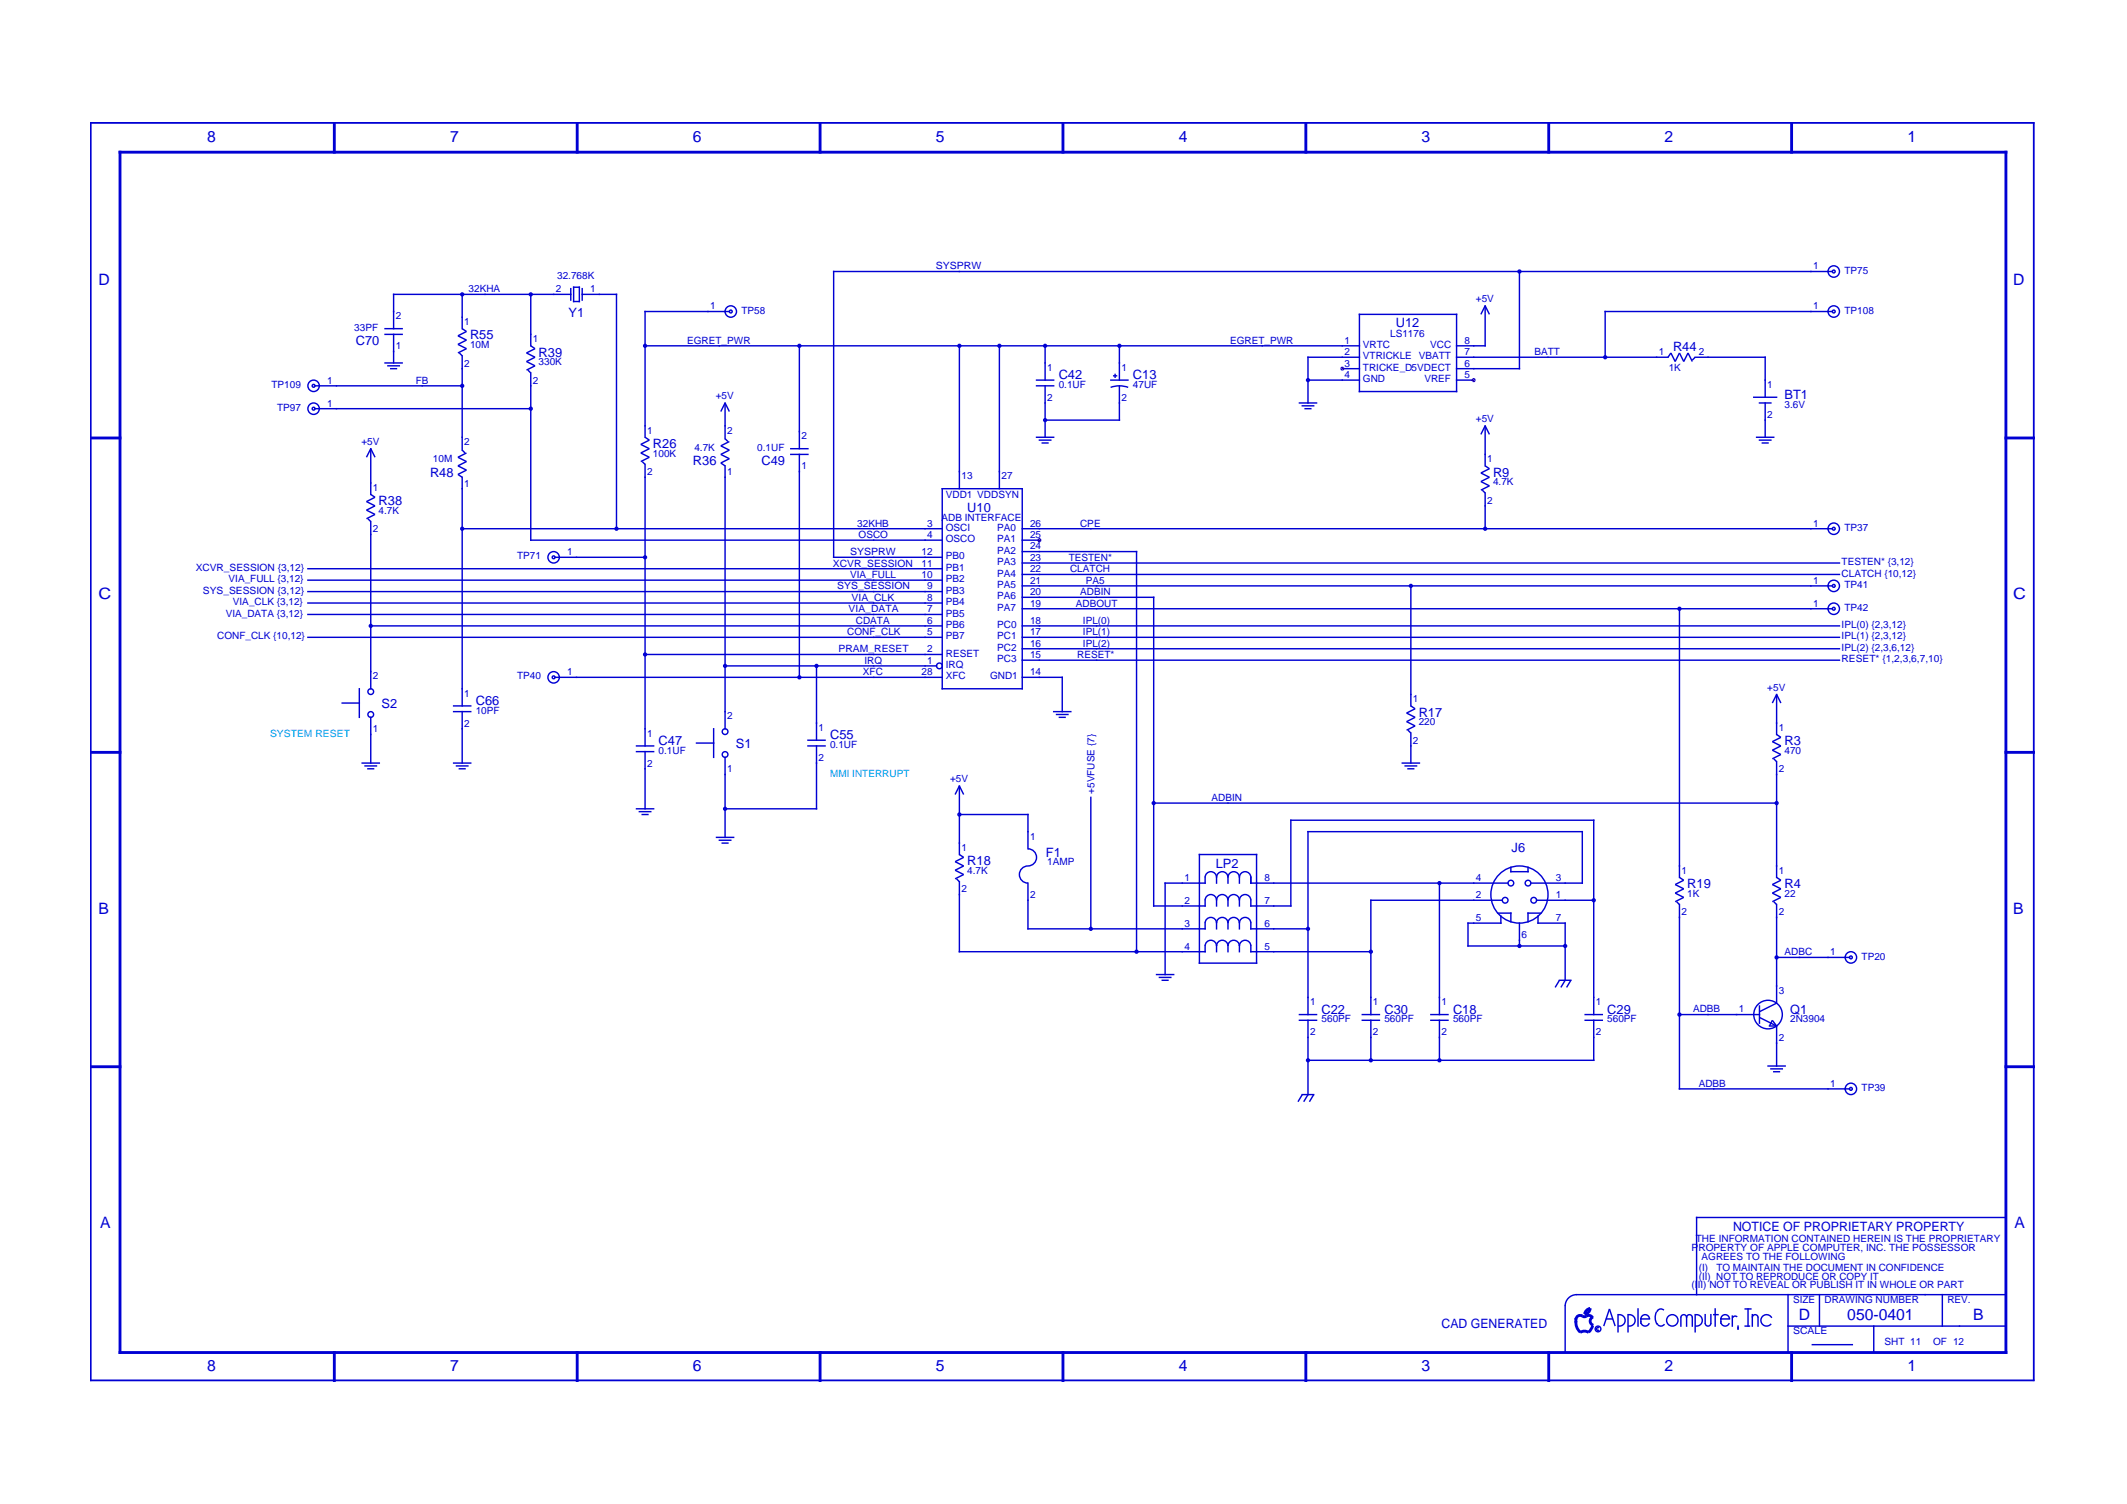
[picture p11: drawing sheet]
<svg xmlns="http://www.w3.org/2000/svg" width="420mm" height="297mm" viewBox="0 0 420 297" stroke-linecap="round" stroke-linejoin="round" font-family="sans-serif">
<path d="M17.8 24.3h384.1M17.9 24.1v248.7M401.7 24.1v248.7M17.8 272.6h384.1" fill="none" stroke="#0000d3" stroke-width=".35"/>
<g fill="none" stroke="#0000d3" stroke-width=".56">
<path d="M23.4 30.1h373.1M23.7 29.8v237.6M66 24.1v6.2M114 24.1v6.2M162 24.1v6.2M210 24.1v6.2M258 24.1v6.2M305.9 24.1v6.2M353.9 24.1v6.2M396.2 29.8v237.6M17.8 86.5h6.2M396 86.5h5.9"/>
<path d="M17.8 148.6h6.2M396 148.6h5.9M17.8 210.7h6.2M396 210.7h5.9M313.4 259.9l.7-.1 .5 .5M313.4 259.9a.81 .81 0 0 1-1.1-.1 .85 .85 0 0 0-1 .8M313.4 258.8l.7-.4a1.18 1.18 0 0 1-1.1 1.1zM23.4 267.1h373.1M66 266.8v6M114 266.8v6M162 266.8v6M210 266.8v6"/>
<path d="M258 266.8v6M305.9 266.8v6M311.3 260.3v.9M311.3 260.9a2.54 2.54 0 0 0 .9 2.2M312.1 263.2a1.41 1.41 0 0 1 1.7 0M314.6 261.8l-.3 .7-.5 .6M314.7 260.1a.85 .85 0 0 0-.6 .9 .85 .85 0 0 0 .7 .7M353.9 266.8v6"/>
</g>
<g fill="none" stroke="#0000d3" stroke-width=".28">
<path d="M77.6 58.1h35.3M77.8 58v7.1M91.3 58v7.1M104.8 58v10.4M112.7 56.9v2.5M113.2 56.7h1.4M113.2 59.5h1.4M113.3 56.6v3.1M114.4 56.6v3.1M114.9 58.1h7M115 56.9v2.5M121.8 58v46.6"/>
<path d="M164.5 53.6h197.6M164.7 53.5v56.7M300.1 53.5v19.5M62.1 76.2h29.3M75.9 64.9h3.7M75.9 66h3.7M75.9 71.7h3.7M76.5 72.2h2.5M77 72.8h1.5M77.8 65.9v5.9M90.7 69.7l.6 .6M91.3 70.1v18.9"/>
<path d="M91.3 64.9l.8 .6-1.6 .8 1.6 .9-1.6 .8 1.6 .9-1.6 .8M104.3 73.1l.5 .6M104.8 73.5v33.3M104.8 68.3l.9 .6-1.7 .8 1.7 .9-1.7 .8 1.7 .8-1.7 .9M127.3 68.3h141.4M127.3 61.5h16.9M127.4 61.4v25.1M143.2 79.4v7.4M157.9 68.2v20.6M189.5 68.2v28.5M197.4 68.2v28.5M204.6 75.1h3.7"/>
<path d="M204.6 76.2h3.7M206.4 68.2v7M206.4 76.1v10.4M219.3 75.1h3.7M219.4 76.5l1.7-.3 1.8 .3M219.9 74.2h.8M220.3 73.8v.8M221.1 68.2v7M221.1 76.1v7M256.5 79.6h3.7M258.2 75.1h10.5M258.2 70.6h10.5"/>
<path d="M258.4 70.4v9.3M265 72.8h3.7M268.4 62.1h19.5M268.4 77.3h19.5M268.5 61.9v15.6M287.6 75.1h3.7M287.6 72.8h12.7M287.6 70.6h42M287.6 68.3h5.9M287.7 61.9v15.6M292.5 62.1l.9-1.7 .8 1.7M293.4 60.3v8.1"/>
<path d="M316.9 61.5h45.2M317.1 61.4v9.3M329.5 70.6l.6-.9 .8 1.7 .9-1.7 .8 1.7 .8-1.7 .9 1.7M334.7 70.6h14.1M334.9 70.6l-.6 .5M346.3 78.5h4.8M347.4 79.6h2.6M348.7 70.4v8.2M348.7 79.4v7.1M62.1 80.7h42.9M72.4 90.3l.8-1.7 .9 1.7M73.2 88.5v9.3"/>
<path d="M73.2 97.6l.9 .6-1.7 .9 1.7 .8-1.7 .9 1.7 .8-1.7 .8M91.3 94.1v45.5M91.3 88.9l.6 .6M92.1 89.5l-1.6 .8 1.6 .9-1.6 .8 1.6 .9-1.6 .8 .8 .6M126.9 91.2l.5 .5M127.4 91.6v55.9M127.4 86.4l.9 .5-1.7 .9 1.7 .8-1.7 .9 1.7 .8-1.7 .9M142.4 81.3l.8-1.7 .9 1.7M143.2 91.9v52.2M143.2 86.6l.6 .6M144.1 87.2l-1.7 .9 1.7 .8-1.7 .8 1.7 .9-1.7 .8 .8 .6M156.1 88.6h3.6"/>
<path d="M156.1 89.7h3.6M157.9 89.6v44.3M186 96.5h16.1M186.1 96.4v39.8M201.9 96.4v39.8M204.6 86.4h3.7M205.2 86.9h2.5M205.7 87.5h1.5M206.3 83h15M257.1 80.2h2.5M257.7 80.7h1.4M292.5 85.8l.9-1.7 .8 1.7"/>
<path d="M292.8 96.8l.6 .6M293.4 84v8.1M293.4 97.2v7.4M293.4 92l.8 .6-1.7 .8 1.7 .9-1.7 .8 1.7 .9-1.7 .8M346.9 86.4h3.6M347.4 86.9h2.6M348 87.5h1.4M60.7 119.1h125.6M60.7 116.8h125.6M60.7 114.6h125.6M60.7 112.3h125.6M72.7 102.4l.5 .6"/>
<path d="M73.2 102.9v33.3M91.2 104.4h95.1M104.7 106.7h81.6M109.5 110.1h18.1M164.5 110.1h21.8M201.8 104.4h160.3M201.8 115.7h160.3M201.8 118h26.2M201.8 113.5h161.7M201.8 111.2h161.7M201.8 108.9h22.8M201.8 106.7h3.7"/>
<path d="M224.5 108.8v79.3M227.9 117.8v61.3M278.7 115.6v24M60.7 125.9h125.6M60.7 121.4h125.6M67.5 138.9h3.6M71 135.9v5.9M73.1 123.6h113.2M89.5 139.4h3.6M109.5 133.8h76.8M127.3 129.3h59M143.1 131.5h42"/>
<path d="M161.3 131.4v14.9M186 136h16.1M201.8 120.2h160.3M201.8 133.8h8.2M201.8 130.4h161.7M201.8 128.1h161.7M201.8 125.9h161.7M201.8 123.6h161.7M209.8 133.6v7.1M278.7 139.4l.8 .6-1.7 .8 1.7 .9-1.7 .8 1.7 .9-1.7 .8M331.8 120.1v53.3M350.1 138.9l.8-1.7 .9 1.7"/>
<path d="M350.9 137v8.2M71.4 150.7h3.7M72 151.3h2.5M72.5 151.8h1.4M73.2 141.5v9.3M89.5 140.5h3.6M89.5 150.7h3.6M90 151.3h2.6M90.6 151.8h1.4M91.3 140.4v10.4M125.6 147.3h3.7M125.6 148.4h3.7"/>
<path d="M125.6 159.7h3.7M127.4 148.3v11.6M137.4 146.8h3.7M141 143.8v5.9M143.1 159.7h18.3M143.2 149.4v16.1M159.5 147.3h3.6M159.5 146.2h3.6M161.3 147.2v12.7M188.7 156.9l.8-1.7 .9 1.7M189.5 155.1v13.8M208 140.5h3.7"/>
<path d="M208.6 141.1h2.5M209.1 141.7h1.4M215.5 157.3v26.3M227.8 158.6h123.3M276.9 150.7h3.6M277.4 151.3h2.6M278 151.8h1.4M278.1 144.2l.6 .6M278.7 144.6v6.2M350.4 149.9l.5 .5M350.9 150.3v23.1M350.9 145.1l.9 .5-1.7 .9 1.7 .8-1.7 .9 1.7 .8-1.7 .9"/>
<path d="M126.2 160.3h2.5M126.7 160.9h1.4M141.4 165.4h3.7M142 165.9h2.5M142.5 166.5h1.4M188.9 173.6l.6 .5M189.4 160.9h13.8M189.5 174v14.1M189.5 168.8l.9 .5-1.7 .9 1.7 .8-1.7 .9 1.7 .8-1.7 .9M203.1 167.6a1.69 1.69 0 0 1 1.7 1.7 1.69 1.69 0 0 1-1.7 1.7 1.69 1.69 0 0 0-1.7 1.7 1.69 1.69 0 0 0 1.7 1.7M203.1 160.7v7.1M203.1 174.3v9.3"/>
<path d="M227.8 178.9h10.4M230 174.4h8.2M230.2 174.3v18.3M236.8 168.8h11.6M236.9 168.6v21.8M238.1 177.8a1.13 1.13 0 0 1 1.1-1.1 1.13 1.13 0 0 1 1.1 1.1 1.13 1.13 0 0 1 1.1-1.1 1.13 1.13 0 0 1 1.2 1.1 1.13 1.13 0 0 1 1.1-1.1 1.13 1.13 0 0 1 1.1 1.1 1.13 1.13 0 0 1 1.2-1.1 1.13 1.13 0 0 1 1.1 1.1M238.1 173.3a1.13 1.13 0 0 1 1.1-1.1 1.13 1.13 0 0 1 1.1 1.1 1.13 1.13 0 0 1 1.1-1.1 1.13 1.13 0 0 1 1.2 1.1 1.13 1.13 0 0 1 1.1-1.1 1.13 1.13 0 0 1 1.1 1.1 1.13 1.13 0 0 1 1.2-1.1 1.13 1.13 0 0 1 1.1 1.1M238.1 173.1v1.5M238.1 177.7v1.4M240.3 173.1v1.5M240.3 177.7v1.4M242.6 173.1v1.5"/>
<path d="M242.6 177.7v1.4M244.8 173.1v1.5M244.8 177.7v1.4M246.9 174.4h51.1M246.9 178.9h8.2M247.1 173.1v1.5M247.1 177.7v1.4M248.2 168.6v21.8M254.8 162h60.2M255 161.9v17.2M258.2 164.3h54.5M258.4 164.1v36.4"/>
<path d="M270.7 177.8h26.2M270.8 177.7v22.8M284.3 174.3v26.2M298.3 172.2h3.7M298.4 171.2v1.1M301.8 171.2v1.1M302.3 174.4h10.4M303.4 177.8h11.6M312.6 164.1v10.5M314.8 161.9v38.6M331.2 178.1l.6 .5M331.8 178.5v36.7"/>
<path d="M331.8 173.3l.8 .5-1.7 .9 1.7 .8-1.7 .9 1.7 .8-1.7 .9M350.4 178.1l.5 .5M350.9 178.5v19.8M350.9 173.3l.9 .5-1.7 .9 1.7 .8-1.7 .9 1.7 .8-1.7 .9M189.4 188h48.8M202.9 183.4h35.3M228.3 192.5h3.7M228.9 193h2.5M229.4 193.6h1.5M236.8 190.2h11.6M238.1 186.8a1.13 1.13 0 0 1 1.1-1.1 1.13 1.13 0 0 1 1.1 1.1 1.13 1.13 0 0 1 1.1-1.1 1.13 1.13 0 0 1 1.2 1.1 1.13 1.13 0 0 1 1.1-1.1 1.13 1.13 0 0 1 1.1 1.1 1.13 1.13 0 0 1 1.2-1.1 1.13 1.13 0 0 1 1.1 1.1M238.1 182.3a1.13 1.13 0 0 1 1.1-1.1 1.13 1.13 0 0 1 1.1 1.1 1.13 1.13 0 0 1 1.1-1.1 1.13 1.13 0 0 1 1.2 1.1 1.13 1.13 0 0 1 1.1-1.1 1.13 1.13 0 0 1 1.1 1.1 1.13 1.13 0 0 1 1.2-1.1 1.13 1.13 0 0 1 1.1 1.1"/>
<path d="M238.1 182.2v1.4M238.1 186.7v1.4M240.3 182.2v1.4M240.3 186.7v1.4M242.6 182.2v1.4M242.6 186.7v1.4M244.8 182.2v1.4M244.8 186.7v1.4M246.9 183.4h11.6M246.9 188h24M247.1 182.2v1.4M247.1 186.7v1.4"/>
<path d="M289.8 182.3h6.8M289.8 186.8h19.5M290 182.2v4.8M295.8 180.3h2.8M296.5 180.8v1.7M298.4 180.2v2M300.1 182.2v4.8M301.7 180.3h2.8M301.8 180.2v2M303.7 182.3h5.6M303.8 180.8v1.7M307.9 193.6h2.5"/>
<path d="M308 193.6l-.8 1.4M309.2 182.2v11.5M309.2 193.6l-.9 1.4M310.3 193.6l-.8 1.4M347.6 198.5v3.7M350.8 189.1h14.7M350.9 198.1l-3.3 1.7M256.5 200.4h3.7M256.5 201.5h3.7M257.1 216.2h2.5M257.2 216.2l-.8 1.4M258.2 209.4h56.8"/>
<path d="M258.4 201.4v14.9M258.4 216.2l-.9 1.4M259.5 216.2l-.8 1.4M269 200.4h3.6M269 201.5h3.6M270.8 201.4v8.1M282.5 200.4h3.7M282.5 201.5h3.7M284.3 201.4v8.1M313 200.4h3.7M313 201.5h3.7M314.8 201.4v8.1"/>
<path d="M331.6 200.4h16.1M331.6 215.1h33.9M347.6 200.9l3.3 1.7-.8-1.1-.6 1.1M349.1 210.5h3.7M349.4 202.6h1.7M349.7 211.1h2.5M350.2 211.7h1.4M350.9 202.5v8.2M309.2 257.8v9.3M311.3 255.7h84.9M311.4 255.7a2.26 2.26 0 0 0-2.2 2.3M319.6 259.5v3.7"/>
<path d="M319.6 259.7a1.13 1.13 0 0 1 1.4 1.1 1.13 1.13 0 0 1-1.4 1.1M321.6 259.5v3.7M321.6 259.7a1.13 1.13 0 0 1 1.4 1.1 1.13 1.13 0 0 1-1.4 1.1M323.6 258.4v3.6M327.2 259.1a2.54 2.54 0 0 0 .1 2.5M327.5 258.8l-.3 .3M328.7 258.8l-.7-.3-.6 .4M334.9 259.5v3.7M334.9 259.7a1.13 1.13 0 0 1 1.4 1.1 1.13 1.13 0 0 1-1.4 1.1M335 240.5h61.2M335.1 240.3v15.5M336.8 259.5v2"/>
<path d="M338 259.5v2M338.4 259.6h1.1M338.8 258.4v3.6M342.2 259.8v2.2M344.6 258.5h1.4M345.3 258.4v3.6M346.1 259.5v2.5M353.2 255.6v11.5M359.4 255.6v6.4M383.7 255.6v6.4M315.9 262.3a.28 .28 0 0 0-.4 0 .28 .28 0 0 0 0 .4 .28 .28 0 0 0 .4 0M316.8 261.9l1.1-3.4 1.2 3.4"/>
<path d="M317.2 260.5h1.4M324 260.5h2M324.1 260.5a.85 .85 0 0 1 .9-.9 .85 .85 0 0 1 .8 .9M324.1 260.3v1.2M324.2 261.3a.85 .85 0 0 0 .8 .6 .85 .85 0 0 0 .8-.6M327.2 261.3l.3 .3M328.8 261.5l-.6 .4-.7-.2M332 260.2a.56 .56 0 0 1 .6-.6 .56 .56 0 0 1 .6 .6 .56 .56 0 0 1 .5-.6 .56 .56 0 0 1 .6 .6M332 260.1v1.9M333.2 260.1v1.9M334.3 260.1v1.9M336.8 261.3a.56 .56 0 0 0 .6 .6 .56 .56 0 0 0 .6-.6"/>
<path d="M339.8 260.5h2M339.9 260.5a.85 .85 0 0 1 .9-.9 .85 .85 0 0 1 .8 .9M339.9 260.3v1.2M340 261.3a.85 .85 0 0 0 .8 .6 .85 .85 0 0 0 .8-.6M343.2 260.1l-.5-.2-.4 .3M343.3 261.8v.8M344.6 261.9h1.1M346.1 260.2a.56 .56 0 0 1 .6-.6 .56 .56 0 0 1 .6 .6M347.3 260.1v1.9M350 260.3a1.13 1.13 0 0 0-1.7-.5 1.13 1.13 0 0 0-.1 1.8 1.13 1.13 0 0 0 1.7-.1M353.1 261.9h43.1M357.9 265.6h8.1"/>
<path d="M370.1 261.8v5.3"/>
<circle cx="91.3" cy="58.1" r=".28"/>
<circle cx="104.8" cy="58.1" r=".28"/>
<circle cx="300.1" cy="53.6" r=".28"/>
<circle cx="362.2" cy="53.6" r=".28"/>
<circle cx="362.2" cy="53.6" r="1.13"/>
<circle cx="61.9" cy="76.2" r=".28"/>
<circle cx="61.9" cy="76.2" r="1.13"/>
<circle cx="91.3" cy="76.2" r=".28"/>
<circle cx="127.4" cy="68.3" r=".28"/>
<circle cx="144.4" cy="61.5" r=".28"/>
<circle cx="144.4" cy="61.5" r="1.13"/>
<circle cx="157.9" cy="68.3" r=".28"/>
<circle cx="189.5" cy="68.3" r=".28"/>
<circle cx="197.4" cy="68.3" r=".28"/>
<circle cx="206.4" cy="68.3" r=".28"/>
<circle cx="221.1" cy="68.3" r=".28"/>
<circle cx="258.4" cy="75.1" r=".28"/>
<circle cx="317.1" cy="70.6" r=".28"/>
<circle cx="362.2" cy="61.5" r=".28"/>
<circle cx="362.2" cy="61.5" r="1.13"/>
<circle cx="61.9" cy="80.7" r=".28"/>
<circle cx="61.9" cy="80.7" r="1.13"/>
<circle cx="104.8" cy="80.7" r=".28"/>
<circle cx="206.4" cy="83" r=".28"/>
<circle cx="91.3" cy="104.4" r=".28"/>
<circle cx="109.4" cy="110.1" r=".28"/>
<circle cx="109.4" cy="110.1" r="1.13"/>
<circle cx="121.8" cy="104.4" r=".28"/>
<circle cx="127.4" cy="110.1" r=".28"/>
<circle cx="278.7" cy="115.7" r=".28"/>
<circle cx="293.4" cy="104.4" r=".28"/>
<circle cx="362.2" cy="115.7" r=".28"/>
<circle cx="362.2" cy="104.4" r=".28"/>
<circle cx="362.2" cy="104.4" r="1.13"/>
<circle cx="362.2" cy="115.7" r="1.13"/>
<circle cx="73.2" cy="123.6" r=".28"/>
<circle cx="73.2" cy="136.6" r=".56"/>
<circle cx="109.4" cy="133.8" r=".28"/>
<circle cx="109.4" cy="133.8" r="1.13"/>
<circle cx="127.4" cy="129.3" r=".28"/>
<circle cx="143.2" cy="131.5" r=".28"/>
<circle cx="157.9" cy="133.8" r=".28"/>
<circle cx="161.3" cy="131.5" r=".28"/>
<circle cx="185.6" cy="131.5" r=".56"/>
<circle cx="331.8" cy="120.2" r=".28"/>
<circle cx="362.2" cy="120.2" r=".28"/>
<circle cx="362.2" cy="120.2" r="1.13"/>
<circle cx="73.2" cy="141.1" r=".56"/>
<circle cx="143.2" cy="159.7" r=".28"/>
<circle cx="143.2" cy="149" r=".56"/>
<circle cx="143.2" cy="144.5" r=".56"/>
<circle cx="227.9" cy="158.6" r=".28"/>
<circle cx="350.9" cy="158.6" r=".28"/>
<circle cx="189.5" cy="160.9" r=".28"/>
<circle cx="284.3" cy="174.4" r=".28"/>
<circle cx="297.3" cy="177.8" r=".56"/>
<circle cx="298.4" cy="174.4" r=".56"/>
<circle cx="300.1" cy="176.7" r="5.6"/>
<circle cx="301.8" cy="174.4" r=".56"/>
<circle cx="303" cy="177.8" r=".56"/>
<circle cx="314.8" cy="177.8" r=".28"/>
<circle cx="215.5" cy="183.4" r=".28"/>
<circle cx="224.5" cy="188" r=".28"/>
<circle cx="258.4" cy="183.4" r=".28"/>
<circle cx="270.8" cy="188" r=".28"/>
<circle cx="300.1" cy="186.8" r=".28"/>
<circle cx="309.2" cy="186.8" r=".28"/>
<circle cx="350.9" cy="189.1" r=".28"/>
<circle cx="365.6" cy="189.1" r=".28"/>
<circle cx="365.6" cy="189.1" r="1.13"/>
<circle cx="258.4" cy="209.4" r=".28"/>
<circle cx="270.8" cy="209.4" r=".28"/>
<circle cx="284.3" cy="209.4" r=".28"/>
<circle cx="331.8" cy="200.4" r=".28"/>
<circle cx="349.2" cy="200.4" r="2.82"/>
<circle cx="365.6" cy="215.1" r=".28"/>
<circle cx="365.6" cy="215.1" r="1.13"/>
<circle cx="315.7" cy="262.5" r=".56"/>
<circle cx="330.3" cy="260.8" r="1.13"/>
</g>
<g fill="none" stroke="#dd0907" stroke-width=".28">
<circle cx="265.1" cy="72.8" r=".28"/>
<circle cx="291.1" cy="75.1" r=".28"/>
<circle cx="205.3" cy="106.7" r=".28"/>
</g>
<g font-size="3.1" fill="#0000d3">
<text x="40.9" y="28.1">8</text>
<text x="88.9" y="28.1">7</text>
<text x="136.9" y="28.1">6</text>
<text x="184.9" y="28.1">5</text>
<text x="232.8" y="28.1">4</text>
<text x="280.8" y="28.1">3</text>
<text x="328.8" y="28.1">2</text>
<text x="376.8" y="28.1">1</text>
<text x="19.5" y="56.3">D</text>
<text x="397.7" y="56.3">D</text>
<text x="19.5" y="118.4">C</text>
<text x="397.7" y="118.4">C</text>
<text x="19.5" y="180.5">B</text>
<text x="397.7" y="180.5">B</text>
<text x="19.8" y="242.6">A</text>
<text x="397.9" y="242.6">A</text>
<text x="355.3" y="260.6">D</text>
<text x="364.9" y="260.6">050-0401</text>
<text x="389.7" y="260.6">B</text>
<text x="40.9" y="270.8">8</text>
<text x="88.9" y="270.8">7</text>
<text x="136.9" y="270.8">6</text>
<text x="184.9" y="270.8">5</text>
<text x="232.8" y="270.8">4</text>
<text x="280.8" y="270.8">3</text>
<text x="328.8" y="270.8">2</text>
<text x="376.8" y="270.8">1</text>
</g>
<g font-size="2.5" fill="#0000d3">
<text x="112.3" y="62.5">Y1</text>
<text x="275.7" y="64.5">U12</text>
<text x="70.3" y="68.2">C70</text>
<text x="92.9" y="67">R55</text>
<text x="106.4" y="70.4">R39</text>
<text x="330.5" y="69.3">R44</text>
<text x="209.1" y="74.9">C42</text>
<text x="223.8" y="74.9">C13</text>
<text x="352.5" y="78.9">BT1</text>
<text x="129" y="88.5">R26</text>
<text x="84.9" y="94.1">R48</text>
<text x="136.9" y="91.9">R36</text>
<text x="150.4" y="91.9">C49</text>
<text x="294.9" y="94.1">R9</text>
<text x="74.8" y="99.8">R38</text>
<text x="191.1" y="101.2">U10</text>
<text x="75.4" y="139.8">S2</text>
<text x="94" y="139.3">C66</text>
<text x="280.2" y="141.5">R17</text>
<text x="130.1" y="147.2">C47</text>
<text x="145.3" y="147.7">S1</text>
<text x="164" y="146">C55</text>
<text x="352.5" y="147.2">R3</text>
<text x="191.1" y="170.9">R18</text>
<text x="206.6" y="169.2">F1</text>
<text x="240.2" y="171.4">LP2</text>
<text x="298.6" y="168.3">J6</text>
<text x="333.3" y="175.4">R19</text>
<text x="352.5" y="175.4">R4</text>
<text x="261.1" y="200.2">C22</text>
<text x="273.5" y="200.2">C30</text>
<text x="287" y="200.2">C18</text>
<text x="317.5" y="200.2">C29</text>
<text x="353.6" y="200.2">Q1</text>
<text x="342.3" y="243.1">NOTICE OF PROPRIETARY PROPERTY</text>
<text x="284.8" y="262.3">CAD GENERATED</text>
</g>
<g font-size="2" fill="#0000d3">
<text x="184.9" y="53.2">SYSPRW</text>
<text x="358.1" y="53.2">1</text>
<text x="92.6" y="57.7">32KHA</text>
<text x="109.8" y="57.7">2</text>
<text x="110.1" y="55.2">32.768K</text>
<text x="116.6" y="57.7">1</text>
<text x="291.5" y="59.7">+5V</text>
<text x="364.3" y="54">TP75</text>
<text x="70" y="65.3">33PF</text>
<text x="78.2" y="63.1">2</text>
<text x="91.7" y="64.2">1</text>
<text x="140.3" y="61.1">1</text>
<text x="146.5" y="61.9">TP58</text>
<text x="358.1" y="61.1">1</text>
<text x="364.3" y="61.9">TP108</text>
<text x="78.2" y="69">1</text>
<text x="92.9" y="68.7">10M</text>
<text x="105.3" y="67.6">1</text>
<text x="135.7" y="67.9">EGRET_PWR</text>
<text x="243" y="67.9">EGRET_PWR</text>
<text x="265.6" y="67.9">1</text>
<text x="265.6" y="70.1">2</text>
<text x="269.2" y="68.7">VRTC</text>
<text x="269.2" y="71">VTRICKLE VBATT</text>
<text x="274.6" y="66.5">LS1176</text>
<text x="282.5" y="68.7">VCC</text>
<text x="289.3" y="67.9">8</text>
<text x="289.3" y="70.1">7</text>
<text x="303.1" y="70.1">BATT</text>
<text x="327.7" y="70.1">1</text>
<text x="335.6" y="70.1">2</text>
<text x="53.6" y="76.6">TP109</text>
<text x="64.6" y="75.8">1</text>
<text x="82.1" y="75.8">FB</text>
<text x="91.7" y="72.4">2</text>
<text x="105.3" y="75.8">2</text>
<text x="106.4" y="72.1">330K</text>
<text x="206.9" y="73.2">1</text>
<text x="209.1" y="76.6">0.1UF</text>
<text x="221.5" y="73.2">1</text>
<text x="223.8" y="76.6">47UF</text>
<text x="265.6" y="74.6">4</text>
<text x="265.6" y="72.4">3</text>
<text x="269.2" y="75.5">GND</text>
<text x="269.2" y="73.2">TRICKE_D5VDECT</text>
<text x="281.4" y="75.5">VREF</text>
<text x="289.3" y="72.4">6</text>
<text x="289.3" y="74.6">5</text>
<text x="329.6" y="73.2">1K</text>
<text x="349.1" y="76.6">1</text>
<text x="54.8" y="81.1">TP97</text>
<text x="64.6" y="80.3">1</text>
<text x="141.4" y="78.9">+5V</text>
<text x="206.9" y="79.2">2</text>
<text x="221.5" y="79.2">2</text>
<text x="291.5" y="83.4">+5V</text>
<text x="349.1" y="82.5">2</text>
<text x="352.5" y="80.6">3.6V</text>
<text x="71.4" y="87.9">+5V</text>
<text x="91.7" y="87.9">2</text>
<text x="127.8" y="85.7">1</text>
<text x="137.2" y="89">4.7K</text>
<text x="143.7" y="85.7">2</text>
<text x="149.6" y="89">0.1UF</text>
<text x="158.3" y="86.8">2</text>
<text x="85.5" y="91.3">10M</text>
<text x="127.8" y="93.8">2</text>
<text x="129" y="90.2">100K</text>
<text x="143.7" y="93.8">1</text>
<text x="158.3" y="92.7">1</text>
<text x="189.9" y="94.7">13</text>
<text x="197.8" y="94.7">27</text>
<text x="293.8" y="91.3">1</text>
<text x="294.9" y="95.8">4.7K</text>
<text x="73.7" y="96.9">1</text>
<text x="74.8" y="101.5">4.7K</text>
<text x="91.7" y="96.1">1</text>
<text x="186.8" y="98.4">VDD1 VDDSYN</text>
<text x="293.8" y="99.5">2</text>
<text x="73.7" y="105.1">2</text>
<text x="169.3" y="104">32KHB</text>
<text x="169.6" y="106.3">OSCO</text>
<text x="183.2" y="104">3</text>
<text x="183.2" y="106.3">4</text>
<text x="186" y="102.9">ADB INTERFACE</text>
<text x="186.8" y="104.8">OSCI</text>
<text x="186.8" y="107.1">OSCO</text>
<text x="197" y="104.8">PA0</text>
<text x="197" y="107.1">PA1</text>
<text x="203.5" y="104">26</text>
<text x="203.5" y="106.3">25</text>
<text x="213.4" y="104">CPE</text>
<text x="358.1" y="104">1</text>
<text x="364.3" y="104.8">TP37</text>
<text x="38.7" y="112.7">XCVR_SESSION {3,12}</text>
<text x="102.2" y="110.5">TP71</text>
<text x="112" y="109.6">1</text>
<text x="164.5" y="111.9">XCVR_SESSION</text>
<text x="167.9" y="109.6">SYSPRW</text>
<text x="182" y="109.6">12</text>
<text x="182" y="111.9">11</text>
<text x="186.8" y="110.5">PB0</text>
<text x="186.8" y="112.7">PB1</text>
<text x="197" y="109.4">PA2</text>
<text x="197" y="111.6">PA3</text>
<text x="197" y="113.9">PA4</text>
<text x="203.5" y="108.5">24</text>
<text x="203.5" y="110.8">23</text>
<text x="203.5" y="113">22</text>
<text x="211.1" y="110.8">TESTEN*</text>
<text x="211.4" y="113">CLATCH</text>
<text x="363.8" y="111.6">TESTEN* {3,12}</text>
<text x="363.8" y="113.9">CLATCH {10,12}</text>
<text x="40.1" y="117.3">SYS_SESSION {3,12}</text>
<text x="45.2" y="115">VIA_FULL {3,12}</text>
<text x="46" y="119.5">VIA_CLK {3,12}</text>
<text x="165.4" y="116.4">SYS_SESSION</text>
<text x="167.9" y="114.2">VIA_FULL</text>
<text x="168.2" y="118.7">VIA_CLK</text>
<text x="182" y="114.2">10</text>
<text x="183.2" y="116.4">9</text>
<text x="183.2" y="118.7">8</text>
<text x="186.8" y="115">PB2</text>
<text x="186.8" y="117.3">PB3</text>
<text x="186.8" y="119.5">PB4</text>
<text x="197" y="116.1">PA5</text>
<text x="197" y="118.4">PA6</text>
<text x="203.5" y="115.3">21</text>
<text x="203.5" y="117.5">20</text>
<text x="203.5" y="119.8">19</text>
<text x="212.5" y="119.8">ADBOUT</text>
<text x="213.4" y="117.5">ADBIN</text>
<text x="214.5" y="115.3">PA5</text>
<text x="358.1" y="115.3">1</text>
<text x="358.1" y="119.8">1</text>
<text x="364.3" y="116.1">TP41</text>
<text x="44.6" y="121.8">VIA_DATA {3,12}</text>
<text x="167.4" y="125.4">CONF_CLK</text>
<text x="167.6" y="120.9">VIA_DATA</text>
<text x="169.1" y="123.2">CDATA</text>
<text x="183.2" y="120.9">7</text>
<text x="183.2" y="123.2">6</text>
<text x="183.2" y="125.4">5</text>
<text x="186.8" y="121.8">PB5</text>
<text x="186.8" y="124">PB6</text>
<text x="197" y="120.6">PA7</text>
<text x="197" y="124">PC0</text>
<text x="203.5" y="123.2">18</text>
<text x="203.5" y="125.4">17</text>
<text x="213.9" y="125.4">IPL(1)</text>
<text x="213.9" y="123.2">IPL(0)</text>
<text x="363.8" y="124">IPL(0) {2,3,12}</text>
<text x="364.3" y="120.6">TP42</text>
<text x="42.9" y="126.3">CONF_CLK {10,12}</text>
<text x="165.7" y="128.8">PRAM_RESET</text>
<text x="170.7" y="131.1">IRQ</text>
<text x="183.2" y="131.1">1</text>
<text x="183.2" y="128.8">2</text>
<text x="186.8" y="131.9">IRQ</text>
<text x="186.8" y="129.7">RESET</text>
<text x="186.8" y="126.3">PB7</text>
<text x="197" y="126.3">PC1</text>
<text x="197" y="128.6">PC2</text>
<text x="197" y="130.8">PC3</text>
<text x="203.5" y="127.7">16</text>
<text x="203.5" y="130">15</text>
<text x="212.8" y="130">RESET*</text>
<text x="213.9" y="127.7">IPL(2)</text>
<text x="363.8" y="126.3">IPL(1) {2,3,12}</text>
<text x="363.8" y="128.6">IPL(2) {2,3,6,12}</text>
<text x="363.8" y="130.8">RESET* {1,2,3,6,7,10}</text>
<text x="73.7" y="134.2">2</text>
<text x="91.7" y="137.6">1</text>
<text x="102.2" y="134.2">TP40</text>
<text x="112" y="133.3">1</text>
<text x="170.5" y="133.3">XFC</text>
<text x="182" y="133.3">28</text>
<text x="186.8" y="134.2">XFC</text>
<text x="195.6" y="134.2">GND1</text>
<text x="203.5" y="133.3">14</text>
<text x="349.1" y="136.5">+5V</text>
<text x="91.7" y="143.5">2</text>
<text x="94" y="141">10PF</text>
<text x="143.7" y="142.1">2</text>
<text x="279.1" y="138.7">1</text>
<text x="280.2" y="143.2">220</text>
<text x="73.7" y="144.6">1</text>
<text x="127.8" y="145.5">1</text>
<text x="130.1" y="148.9">0.1UF</text>
<text x="161.7" y="144.4">1</text>
<text x="164" y="147.7">0.1UF</text>
<text x="279.1" y="146.9">2</text>
<text x="351.4" y="144.4">1</text>
<text x="352.5" y="148.9">470</text>
<text x="127.8" y="151.4">2</text>
<text x="143.7" y="152.5">1</text>
<text x="161.7" y="150.3">2</text>
<text x="187.7" y="154.5">+5V</text>
<text x="351.4" y="152.5">2</text>
<text x="216.2" y="156.8" transform="rotate(-90 216.2 156.8)">+5VFUSE {7}</text>
<text x="239.3" y="158.2">ADBIN</text>
<text x="203.5" y="165.8">1</text>
<text x="189.9" y="168.1">1</text>
<text x="191.1" y="172.6">4.7K</text>
<text x="206.9" y="170.9">1AMP</text>
<text x="234" y="174">1</text>
<text x="249.8" y="174">8</text>
<text x="291.5" y="174">4</text>
<text x="307.3" y="174">3</text>
<text x="332.2" y="172.6">1</text>
<text x="351.4" y="172.6">1</text>
<text x="189.9" y="176.2">2</text>
<text x="203.5" y="177.4">2</text>
<text x="234" y="178.5">2</text>
<text x="249.8" y="178.5">7</text>
<text x="291.5" y="177.4">2</text>
<text x="307.3" y="177.4">1</text>
<text x="333.3" y="177.1">1K</text>
<text x="352.5" y="177.1">22</text>
<text x="234" y="183">3</text>
<text x="249.8" y="183">6</text>
<text x="291.5" y="181.9">5</text>
<text x="300.6" y="185.3">6</text>
<text x="307.3" y="181.9">7</text>
<text x="332.2" y="180.8">2</text>
<text x="351.4" y="180.8">2</text>
<text x="234" y="187.5">4</text>
<text x="249.8" y="187.5">5</text>
<text x="352.5" y="188.7">ADBC</text>
<text x="361.5" y="188.7">1</text>
<text x="367.7" y="189.5">TP20</text>
<text x="351.4" y="196.3">3</text>
<text x="258.8" y="198.5">1</text>
<text x="261.1" y="201.9">560PF</text>
<text x="271.2" y="198.5">1</text>
<text x="273.5" y="201.9">560PF</text>
<text x="284.8" y="198.5">1</text>
<text x="287" y="201.9">560PF</text>
<text x="315.2" y="198.5">1</text>
<text x="317.5" y="201.9">560PF</text>
<text x="334.4" y="200">ADBB</text>
<text x="343.5" y="200">1</text>
<text x="353.6" y="201.9">2N3904</text>
<text x="258.8" y="204.5">2</text>
<text x="271.2" y="204.5">2</text>
<text x="284.8" y="204.5">2</text>
<text x="315.2" y="204.5">2</text>
<text x="351.4" y="205.6">2</text>
<text x="335.6" y="214.6">ADBB</text>
<text x="361.5" y="214.6">1</text>
<text x="367.7" y="215.5">TP39</text>
<text x="335" y="245.4">THE INFORMATION CONTAINED HEREIN IS THE PROPRIETARY</text>
<text x="334.2" y="247.1">PROPERTY OF APPLE COMPUTER, INC. THE POSSESSOR</text>
<text x="335.6" y="251">(I)</text>
<text x="336.1" y="248.8">AGREES TO THE FOLLOWING</text>
<text x="339.1" y="251">TO MAINTAIN THE DOCUMENT IN CONFIDENCE</text>
<text x="334.2" y="254.4">(III) NOT TO REVEAL OR PUBLISH IT IN WHOLE OR PART</text>
<text x="335.6" y="252.7">(II) NOT TO REPRODUCE OR COPY IT</text>
<text x="354.2" y="257.2">SIZE</text>
<text x="360.4" y="257.2">DRAWING NUMBER</text>
<text x="384.7" y="257.2">REV.</text>
<text x="354.2" y="263.5">SCALE</text>
<text x="372.3" y="265.7">SHT 11</text>
<text x="381.8" y="265.7">OF 12</text>
</g>
<g font-size="2" fill="#02abea">
<text x="53.3" y="145.5">SYSTEM RESET</text>
<text x="164" y="153.4">MMI INTERRUPT</text>
</g>
</svg>
